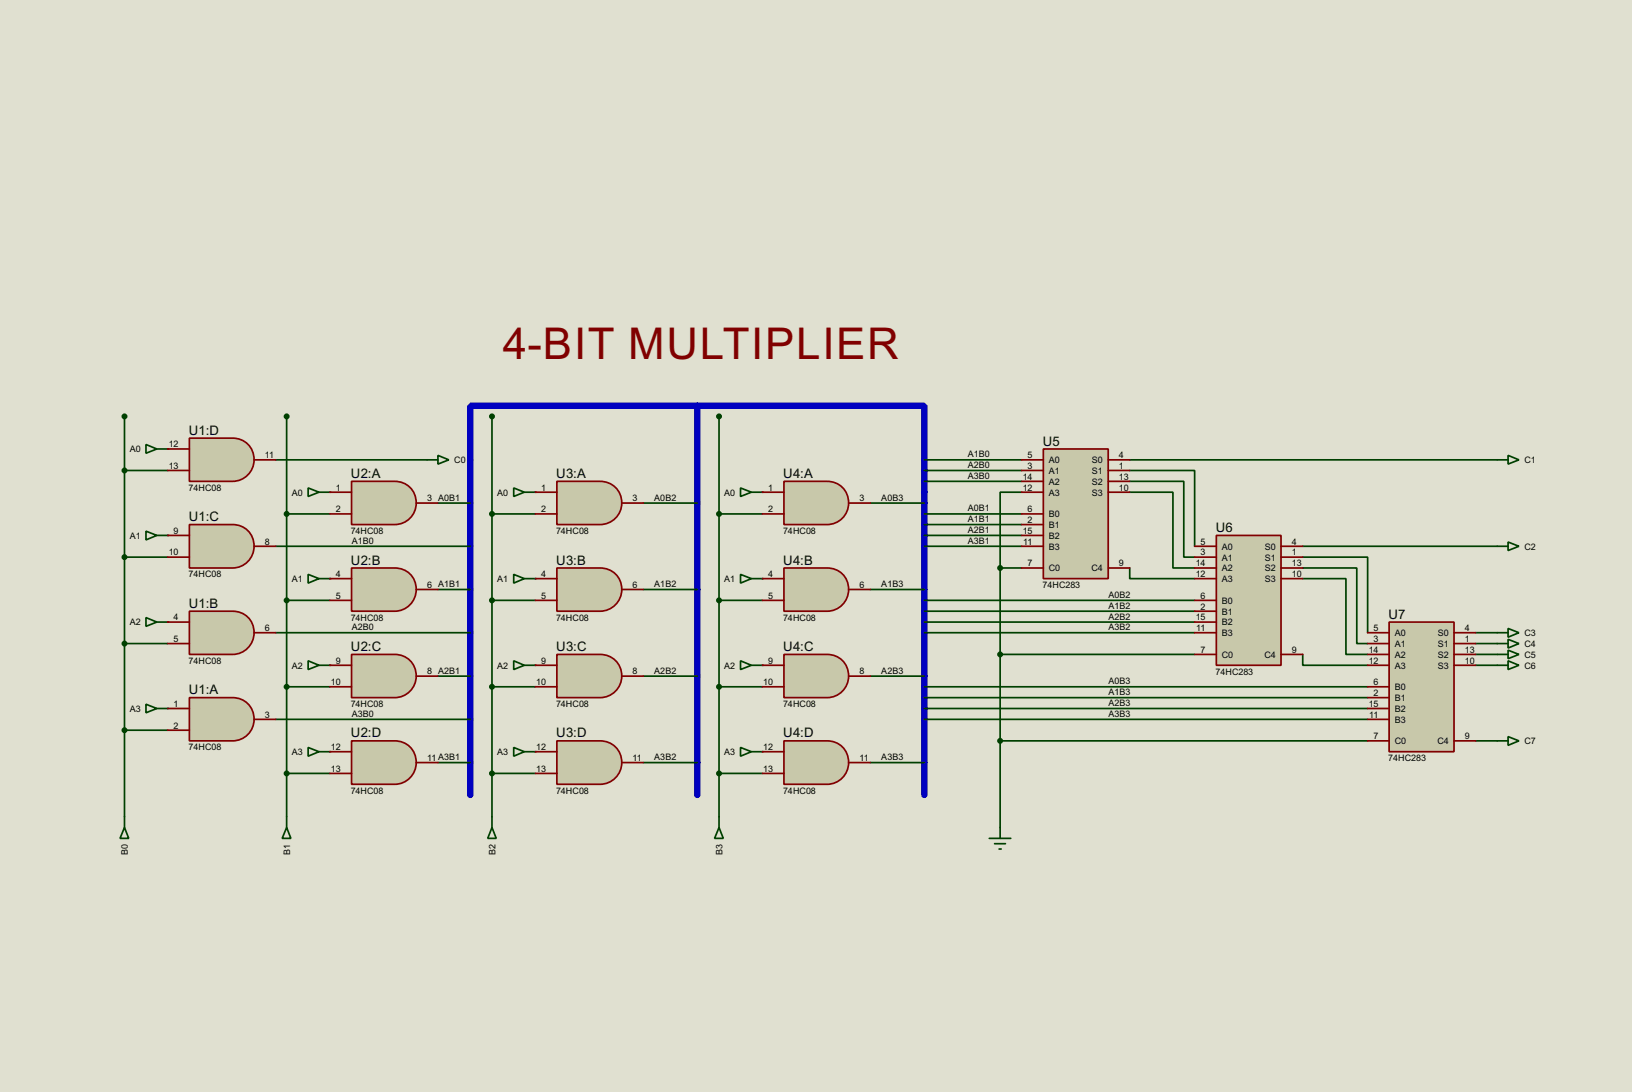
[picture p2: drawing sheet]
<svg xmlns="http://www.w3.org/2000/svg" width="383mm" height="256mm" viewBox="0 0 383 256" stroke-linecap="round" stroke-linejoin="round" font-family="sans-serif">
<path d="M0 0h383.5v256.5h-383.5z" fill="#e0e0d0"/>
<path d="M163.9 95.3h53.3v91.4M163.9 95.3h-53.4v91.4M163.9 95.3v91.4" fill="none" stroke="#0000c0" stroke-width="1.5"/>
<path d="M29.3 97.8v94" fill="none" stroke="#004000" stroke-width=".4"/>
<circle cx="39.4" cy="166.4" r=".2" fill="#004000"/>
<path d="M29.3 171.5h10.1" fill="none" stroke="#004000" stroke-width=".4"/>
<circle cx="39.4" cy="146.1" r=".2" fill="#004000"/>
<path d="M29.3 151.2h10.1" fill="none" stroke="#004000" stroke-width=".4"/>
<circle cx="39.4" cy="125.8" r=".2" fill="#004000"/>
<path d="M29.3 130.9h10.1" fill="none" stroke="#004000" stroke-width=".4"/>
<circle cx="39.4" cy="105.5" r=".2" fill="#004000"/>
<path d="M67.4 97.8v94M29.3 110.5h10.1" fill="none" stroke="#004000" stroke-width=".4"/>
<circle cx="77.5" cy="115.6" r=".2" fill="#004000"/>
<path d="M67.4 120.7h10.1" fill="none" stroke="#004000" stroke-width=".4"/>
<circle cx="77.5" cy="135.9" r=".2" fill="#004000"/>
<path d="M67.4 141h10.1" fill="none" stroke="#004000" stroke-width=".4"/>
<circle cx="77.5" cy="156.3" r=".2" fill="#004000"/>
<path d="M67.4 161.3h10.1" fill="none" stroke="#004000" stroke-width=".4"/>
<circle cx="77.5" cy="176.6" r=".2" fill="#004000"/>
<path d="M115.6 97.8v94M102.9 118.2h7.6M64.8 128.3h45.7M102.9 138.5h7.6M64.8 148.6h45.7M102.9 158.8h7.6M64.8 169h45.7M102.9 179.1h7.6M67.4 181.7h10.1" fill="none" stroke="#004000" stroke-width=".4"/>
<circle cx="125.8" cy="115.6" r=".2" fill="#004000"/>
<path d="M115.6 120.7h10.2" fill="none" stroke="#004000" stroke-width=".4"/>
<circle cx="125.8" cy="135.9" r=".2" fill="#004000"/>
<path d="M115.6 141h10.2" fill="none" stroke="#004000" stroke-width=".4"/>
<circle cx="125.8" cy="156.3" r=".2" fill="#004000"/>
<path d="M115.6 161.3h10.2" fill="none" stroke="#004000" stroke-width=".4"/>
<circle cx="125.8" cy="176.6" r=".2" fill="#004000"/>
<path d="M169 97.8v94M151.2 118.2h12.7M151.2 138.5h12.7M151.2 158.8h12.7M151.2 179.1h12.7M115.6 181.7h10.2" fill="none" stroke="#004000" stroke-width=".4"/>
<circle cx="179.1" cy="115.6" r=".2" fill="#004000"/>
<path d="M169 120.7h10.1" fill="none" stroke="#004000" stroke-width=".4"/>
<circle cx="179.1" cy="135.9" r=".2" fill="#004000"/>
<path d="M169 141h10.1" fill="none" stroke="#004000" stroke-width=".4"/>
<circle cx="179.1" cy="156.3" r=".2" fill="#004000"/>
<path d="M169 161.3h10.1" fill="none" stroke="#004000" stroke-width=".4"/>
<circle cx="179.1" cy="176.6" r=".2" fill="#004000"/>
<g fill="none" stroke="#004000" stroke-width=".4">
<path d="M64.8 108h35.6M204.5 118.2h12.7M217.2 108h22.9M217.2 110.5h22.9M217.2 113.1h22.9M240.1 115.6h-5.1v17.8M265.5 110.5h15.2v17.8M265.5 113.1h12.7v17.8h2.5M265.5 115.6h10.1v17.8h5.1M265.5 108h86.3M204.5 138.5h12.7M217.2 120.7h22.9"/>
<path d="M217.2 123.2h22.9M217.2 125.8h22.9M217.2 128.3h22.9M235 133.4v61M235 133.4h5.1M265.5 133.4v2.5h15.2M306.1 130.9h15.3v17.7M306.1 133.4h12.7v17.8h2.6M306.1 135.9h10.2v17.8h5.1M306.1 128.3h45.7M204.5 158.8h12.7M217.2 141h63.5"/>
<path d="M217.2 143.6h63.5M217.2 146.1h63.5M217.2 148.6h63.5M235 153.7h45.7M306.1 153.7v2.6h15.3M346.8 148.6h5M346.8 151.2h5M346.8 153.7h5M346.8 156.3h5M34.3 165.4l2.6 1-2.6 1zM36.9 166.4h2.5M204.5 179.1h12.7"/>
<path d="M217.2 161.3h104.2M217.2 163.9h104.2M217.2 166.4h104.2M217.2 169h104.2M235 174h86.4M346.8 174h5M29.3 194.4l1 2.5h-2.1zM29.3 191.8v2.6M67.4 194.4l1 2.5h-2.1zM67.4 191.8v2.6M169 181.7h10.1"/>
</g>
<g fill="#004000" stroke="#004000" stroke-width=".4">
<circle cx="29.2" cy="97.8" r=".5"/>
<circle cx="67.3" cy="97.8" r=".5"/>
<circle cx="29.2" cy="110.5" r=".5"/>
<circle cx="29.2" cy="130.9" r=".5"/>
<circle cx="29.2" cy="151.2" r=".5"/>
<circle cx="29.2" cy="171.5" r=".5"/>
</g>
<path d="M44.5 163.9h10.2a5.1 5.1 0 0 1 5 5 5.1 5.1 0 0 1-5 5.1h-10.2z" fill-rule="evenodd" fill="#c8c8aa" stroke="#800000" stroke-width=".4"/>
<path d="M39.4 166.4h5.1M39.4 171.5h5.1M59.7 169h5.1" fill="none" stroke="#800000" stroke-width=".4"/>
<path d="M34.3 145.1l2.6 1-2.6 1zM36.9 146.1h2.5" fill="none" stroke="#004000" stroke-width=".4"/>
<path d="M44.5 143.6h10.2a5.1 5.1 0 0 1 5 5 5.1 5.1 0 0 1-5 5.1h-10.2z" fill-rule="evenodd" fill="#c8c8aa" stroke="#800000" stroke-width=".4"/>
<path d="M39.4 146.1h5.1M39.4 151.2h5.1M59.7 148.6h5.1" fill="none" stroke="#800000" stroke-width=".4"/>
<path d="M34.3 124.8l2.6 1-2.6 1zM36.9 125.8h2.5" fill="none" stroke="#004000" stroke-width=".4"/>
<path d="M44.5 123.2h10.2a5.1 5.1 0 0 1 5 5.1 5.1 5.1 0 0 1-5 5.1h-10.2z" fill-rule="evenodd" fill="#c8c8aa" stroke="#800000" stroke-width=".4"/>
<path d="M39.4 125.8h5.1M39.4 130.9h5.1M59.7 128.3h5.1" fill="none" stroke="#800000" stroke-width=".4"/>
<path d="M34.3 104.4l2.6 1.1-2.6 1zM36.9 105.5h2.5" fill="none" stroke="#004000" stroke-width=".4"/>
<path d="M44.5 102.9h10.2a5.1 5.1 0 0 1 5 5.1 5.1 5.1 0 0 1-5 5.1h-10.2z" fill-rule="evenodd" fill="#c8c8aa" stroke="#800000" stroke-width=".4"/>
<path d="M39.4 105.5h5.1M39.4 110.5h5.1M59.7 108h5.1" fill="none" stroke="#800000" stroke-width=".4"/>
<g fill="#004000" stroke="#004000" stroke-width=".4">
<circle cx="67.3" cy="120.7" r=".5"/>
<circle cx="67.3" cy="141" r=".5"/>
<circle cx="67.3" cy="161.3" r=".5"/>
<circle cx="67.3" cy="181.7" r=".5"/>
</g>
<path d="M72.4 114.6l2.6 1-2.6 1zM75 115.6h2.5" fill="none" stroke="#004000" stroke-width=".4"/>
<path d="M82.6 113.1h10.2a5.1 5.1 0 0 1 5 5 5.1 5.1 0 0 1-5 5.1h-10.2z" fill-rule="evenodd" fill="#c8c8aa" stroke="#800000" stroke-width=".4"/>
<path d="M77.5 115.6h5.1M97.8 118.2h5.1M77.5 120.7h5.1" fill="none" stroke="#800000" stroke-width=".4"/>
<path d="M72.4 134.9l2.6 1-2.6 1.1zM75 135.9h2.5" fill="none" stroke="#004000" stroke-width=".4"/>
<path d="M82.6 133.4h10.2a5.1 5.1 0 0 1 5 5.1 5.1 5.1 0 0 1-5 5.1h-10.2z" fill-rule="evenodd" fill="#c8c8aa" stroke="#800000" stroke-width=".4"/>
<path d="M77.5 135.9h5.1M97.8 138.5h5.1M77.5 141h5.1" fill="none" stroke="#800000" stroke-width=".4"/>
<path d="M72.4 155.2l2.6 1.1-2.6 1zM75 156.3h2.5" fill="none" stroke="#004000" stroke-width=".4"/>
<path d="M82.6 153.7h10.2a5.1 5.1 0 0 1 5 5.1 5.1 5.1 0 0 1-5 5.1h-10.2z" fill-rule="evenodd" fill="#c8c8aa" stroke="#800000" stroke-width=".4"/>
<path d="M77.5 156.3h5.1M97.8 158.8h5.1M77.5 161.3h5.1" fill="none" stroke="#800000" stroke-width=".4"/>
<path d="M72.4 175.6l2.6 1-2.6 1zM75 176.6h2.5" fill="none" stroke="#004000" stroke-width=".4"/>
<path d="M82.6 174h10.2a5.1 5.1 0 0 1 5 5.1 5.1 5.1 0 0 1-5 5.1h-10.2z" fill-rule="evenodd" fill="#c8c8aa" stroke="#800000" stroke-width=".4"/>
<path d="M77.5 176.6h5.1M97.8 179.1h5.1M77.5 181.7h5.1" fill="none" stroke="#800000" stroke-width=".4"/>
<path d="M120.7 114.6l2.5 1-2.5 1zM123.2 115.6h2.6M115.6 194.4l1 2.5h-2zM115.6 191.8v2.6" fill="none" stroke="#004000" stroke-width=".4"/>
<g fill="#004000" stroke="#004000" stroke-width=".4">
<circle cx="115.6" cy="97.8" r=".5"/>
<circle cx="115.6" cy="120.7" r=".5"/>
<circle cx="115.6" cy="141" r=".5"/>
<circle cx="115.6" cy="161.3" r=".5"/>
<circle cx="115.6" cy="181.7" r=".5"/>
</g>
<path d="M130.9 113.1h10.1a5.1 5.1 0 0 1 5.1 5 5.1 5.1 0 0 1-5.1 5.1h-10.1z" fill-rule="evenodd" fill="#c8c8aa" stroke="#800000" stroke-width=".4"/>
<path d="M125.8 115.6h5.1M146.1 118.2h5.1M125.8 120.7h5.1" fill="none" stroke="#800000" stroke-width=".4"/>
<path d="M120.7 134.9l2.5 1-2.5 1.1zM123.2 135.9h2.6" fill="none" stroke="#004000" stroke-width=".4"/>
<path d="M130.9 133.4h10.1a5.1 5.1 0 0 1 5.1 5.1 5.1 5.1 0 0 1-5.1 5.1h-10.1z" fill-rule="evenodd" fill="#c8c8aa" stroke="#800000" stroke-width=".4"/>
<path d="M125.8 135.9h5.1M146.1 138.5h5.1M125.8 141h5.1" fill="none" stroke="#800000" stroke-width=".4"/>
<path d="M120.7 155.2l2.5 1.1-2.5 1zM123.2 156.3h2.6" fill="none" stroke="#004000" stroke-width=".4"/>
<path d="M130.9 153.7h10.1a5.1 5.1 0 0 1 5.1 5.1 5.1 5.1 0 0 1-5.1 5.1h-10.1z" fill-rule="evenodd" fill="#c8c8aa" stroke="#800000" stroke-width=".4"/>
<path d="M125.8 156.3h5.1M146.1 158.8h5.1M125.8 161.3h5.1" fill="none" stroke="#800000" stroke-width=".4"/>
<path d="M120.7 175.6l2.5 1-2.5 1zM123.2 176.6h2.6" fill="none" stroke="#004000" stroke-width=".4"/>
<path d="M130.9 174h10.1a5.1 5.1 0 0 1 5.1 5.1 5.1 5.1 0 0 1-5.1 5.1h-10.1z" fill-rule="evenodd" fill="#c8c8aa" stroke="#800000" stroke-width=".4"/>
<path d="M125.8 176.6h5.1M146.1 179.1h5.1M125.8 181.7h5.1" fill="none" stroke="#800000" stroke-width=".4"/>
<path d="M174 114.6l2.6 1-2.6 1zM176.6 115.6h2.5M169 194.4l1 2.5h-2.1zM169 191.8v2.6" fill="none" stroke="#004000" stroke-width=".4"/>
<g fill="#004000" stroke="#004000" stroke-width=".4">
<circle cx="168.9" cy="97.8" r=".5"/>
<circle cx="168.9" cy="120.7" r=".5"/>
<circle cx="168.9" cy="141" r=".5"/>
<circle cx="168.9" cy="161.3" r=".5"/>
<circle cx="168.9" cy="181.7" r=".5"/>
</g>
<path d="M184.2 113.1h10.2a5.1 5.1 0 0 1 5 5 5.1 5.1 0 0 1-5 5.1h-10.2z" fill-rule="evenodd" fill="#c8c8aa" stroke="#800000" stroke-width=".4"/>
<path d="M179.1 115.6h5.1M199.4 118.2h5.1M179.1 120.7h5.1" fill="none" stroke="#800000" stroke-width=".4"/>
<path d="M174 134.9l2.6 1-2.6 1.1zM176.6 135.9h2.5" fill="none" stroke="#004000" stroke-width=".4"/>
<path d="M184.2 133.4h10.2a5.1 5.1 0 0 1 5 5.1 5.1 5.1 0 0 1-5 5.1h-10.2z" fill-rule="evenodd" fill="#c8c8aa" stroke="#800000" stroke-width=".4"/>
<path d="M179.1 135.9h5.1M199.4 138.5h5.1M179.1 141h5.1" fill="none" stroke="#800000" stroke-width=".4"/>
<path d="M174 155.2l2.6 1.1-2.6 1zM176.6 156.3h2.5" fill="none" stroke="#004000" stroke-width=".4"/>
<path d="M184.2 153.7h10.2a5.1 5.1 0 0 1 5 5.1 5.1 5.1 0 0 1-5 5.1h-10.2z" fill-rule="evenodd" fill="#c8c8aa" stroke="#800000" stroke-width=".4"/>
<path d="M179.1 156.3h5.1M199.4 158.8h5.1M179.1 161.3h5.1" fill="none" stroke="#800000" stroke-width=".4"/>
<path d="M174 175.6l2.6 1-2.6 1zM176.6 176.6h2.5" fill="none" stroke="#004000" stroke-width=".4"/>
<path d="M184.2 174h10.2a5.1 5.1 0 0 1 5 5.1 5.1 5.1 0 0 1-5 5.1h-10.2z" fill-rule="evenodd" fill="#c8c8aa" stroke="#800000" stroke-width=".4"/>
<path d="M179.1 176.6h5.1M199.4 179.1h5.1M179.1 181.7h5.1" fill="none" stroke="#800000" stroke-width=".4"/>
<path d="M245.2 105.5h15.2v30.4h-15.2z" fill="#c8c8aa" stroke="#800000" stroke-width=".4"/>
<g fill="none" stroke="#800000" stroke-width=".4">
<path d="M240.1 108h5.1M240.1 110.5h5.1M240.1 113.1h5.1M240.1 115.6h5.1M260.4 108h5.1M260.4 110.5h5.1M260.4 113.1h5.1M260.4 115.6h5.1M240.1 120.7h5.1M240.1 123.2h5.1M240.1 125.8h5.1M240.1 128.3h5.1"/>
<path d="M240.1 133.4h5.1M260.4 133.4h5.1"/>
</g>
<path d="M285.8 125.8h15.2v30.5h-15.2z" fill="#c8c8aa" stroke="#800000" stroke-width=".4"/>
<g fill="none" stroke="#800000" stroke-width=".4">
<path d="M280.7 128.3h5.1M280.7 130.9h5.1M280.7 133.4h5.1M280.7 135.9h5.1M301 128.3h5.1M301 130.9h5.1M301 133.4h5.1M301 135.9h5.1M280.7 141h5.1M280.7 143.6h5.1M280.7 146.1h5.1M280.7 148.6h5.1"/>
<path d="M280.7 153.7h5.1M301 153.7h5.1"/>
</g>
<path d="M326.4 146.1h15.3v30.5h-15.3z" fill="#c8c8aa" stroke="#800000" stroke-width=".4"/>
<g fill="none" stroke="#800000" stroke-width=".4">
<path d="M321.4 148.6h5M321.4 151.2h5M321.4 153.7h5M321.4 156.3h5M341.7 148.6h5.1M341.7 151.2h5.1M341.7 153.7h5.1M341.7 156.3h5.1M321.4 161.3h5M321.4 163.9h5M321.4 166.4h5M321.4 169h5"/>
<path d="M321.4 174h5M341.7 174h5.1"/>
</g>
<g fill="none" stroke="#004000" stroke-width=".4">
<path d="M100.4 108h2.5M102.9 107l2.6 1-2.6 1zM351.8 108h2.6M354.4 107l2.5 1-2.5 1zM351.8 128.3h2.6M354.4 127.3l2.5 1-2.5 1zM351.8 148.6h2.6M351.8 151.2h2.6M351.8 153.7h2.6M351.8 156.3h2.6M354.4 147.6l2.5 1-2.5 1.1zM354.4 150.2l2.5 1-2.5 1z"/>
<path d="M354.4 152.7l2.5 1-2.5 1zM354.4 155.2l2.5 1.1-2.5 1zM351.8 174h2.6M354.4 173l2.5 1-2.5 1.1zM232.5 196.9h5M233.7 198.2h2.6M234.8 199.4h.5M235 194.4v2.5"/>
</g>
<g fill="#004000" stroke="#004000" stroke-width=".4">
<circle cx="235" cy="153.7" r=".5"/>
<circle cx="235" cy="174" r=".5"/>
<circle cx="235" cy="133.4" r=".5"/>
</g>
<text font-size="11.5" fill="#800000" x="118.2" y="84.3">4-BIT MULTIPLIER</text>
<g font-size="3.5">
<text x="44.4" y="102.1">U1:D</text>
<text x="245" y="104.7">U5</text>
<text x="82.5" y="112.3">U2:A</text>
<text x="130.7" y="112.3">U3:A</text>
<text x="184.1" y="112.3">U4:A</text>
<text x="44.4" y="122.4">U1:C</text>
<text x="285.7" y="125">U6</text>
<text x="82.5" y="132.6">U2:B</text>
<text x="130.7" y="132.6">U3:B</text>
<text x="184.1" y="132.6">U4:B</text>
<text x="44.4" y="142.8">U1:B</text>
<text x="326.3" y="145.3">U7</text>
<text x="82.5" y="152.9">U2:C</text>
<text x="130.7" y="152.9">U3:C</text>
<text x="184.1" y="152.9">U4:C</text>
<text x="44.4" y="163.1">U1:A</text>
<text x="82.5" y="173.2">U2:D</text>
<text x="130.7" y="173.2">U3:D</text>
<text x="184.1" y="173.2">U4:D</text>
</g>
<g font-size="2.4">
<text x="30.5" y="106.3">A0</text>
<text x="39.7" y="105.1">12</text>
<text x="62.3" y="107.6">11</text>
<text x="227.4" y="107.4">A1B0</text>
<text x="241.5" y="107.6">5</text>
<text x="262.9" y="107.6">4</text>
<text x="39.7" y="110.1">13</text>
<text x="106.7" y="108.8">C0</text>
<text x="227.4" y="109.9">A2B0</text>
<text x="227.4" y="112.5">A3B0</text>
<text x="240.3" y="112.7">14</text>
<text x="241.5" y="110.1">3</text>
<text x="246.4" y="108.8">A0</text>
<text x="246.4" y="111.3">A1</text>
<text x="246.4" y="113.9">A2</text>
<text x="256.5" y="108.8">S0</text>
<text x="256.5" y="111.3">S1</text>
<text x="256.5" y="113.9">S2</text>
<text x="262.9" y="110.1">1</text>
<text x="262.9" y="112.7">13</text>
<text x="358.2" y="108.8">C1</text>
<text x="44.3" y="115.3">74HC08</text>
<text x="68.6" y="116.4">A0</text>
<text x="78.9" y="115.2">1</text>
<text x="100.4" y="117.8">3 A0B1</text>
<text x="116.8" y="116.4">A0</text>
<text x="127.2" y="115.2">1</text>
<text x="148.6" y="117.8">3</text>
<text x="153.7" y="117.6">A0B2</text>
<text x="170.2" y="116.4">A0</text>
<text x="180.5" y="115.2">1</text>
<text x="202" y="117.8">3</text>
<text x="207.1" y="117.6">A0B3</text>
<text x="240.3" y="115.2">12</text>
<text x="246.4" y="116.4">A3</text>
<text x="256.5" y="116.4">S3</text>
<text x="262.9" y="115.2">10</text>
<text x="40.8" y="125.4">9</text>
<text x="78.9" y="120.3">2</text>
<text x="82.4" y="125.4">74HC08</text>
<text x="127.2" y="120.3">2</text>
<text x="130.7" y="125.4">74HC08</text>
<text x="180.5" y="120.3">2</text>
<text x="184" y="125.4">74HC08</text>
<text x="227.4" y="120.1">A0B1</text>
<text x="227.4" y="122.6">A1B1</text>
<text x="227.4" y="125.2">A2B1</text>
<text x="240.3" y="125.4">15</text>
<text x="241.5" y="120.3">6</text>
<text x="241.5" y="122.8">2</text>
<text x="246.4" y="121.5">B0</text>
<text x="246.4" y="124">B1</text>
<text x="30.5" y="126.6">A1</text>
<text x="39.7" y="130.5">10</text>
<text x="62.3" y="127.9">8</text>
<text x="82.6" y="127.7">A1B0</text>
<text x="227.4" y="127.7">A3B1</text>
<text x="240.5" y="127.9">11</text>
<text x="246.4" y="126.6">B2</text>
<text x="246.4" y="129.1">B3</text>
<text x="282.1" y="127.9">5</text>
<text x="282.1" y="130.5">3</text>
<text x="287.1" y="129.1">A0</text>
<text x="287.1" y="131.7">A1</text>
<text x="297.2" y="129.1">S0</text>
<text x="297.2" y="131.7">S1</text>
<text x="303.6" y="127.9">4</text>
<text x="303.6" y="130.5">1</text>
<text x="358.2" y="129.1">C2</text>
<text x="44.3" y="135.6">74HC08</text>
<text x="68.6" y="136.7">A1</text>
<text x="78.9" y="135.5">4</text>
<text x="116.8" y="136.7">A1</text>
<text x="127.2" y="135.5">4</text>
<text x="153.7" y="137.9">A1B2</text>
<text x="170.2" y="136.7">A1</text>
<text x="180.5" y="135.5">4</text>
<text x="207.1" y="137.9">A1B3</text>
<text x="241.5" y="133">7</text>
<text x="246.4" y="134.2">C0</text>
<text x="256.4" y="134.2">C4</text>
<text x="262.9" y="133">9</text>
<text x="281" y="133">14</text>
<text x="281" y="135.5">12</text>
<text x="287.1" y="134.2">A2</text>
<text x="287.1" y="136.7">A3</text>
<text x="297.2" y="134.2">S2</text>
<text x="297.2" y="136.7">S3</text>
<text x="303.6" y="133">13</text>
<text x="303.6" y="135.5">10</text>
<text x="78.9" y="140.6">5</text>
<text x="100.4" y="138.1">6 A1B1</text>
<text x="127.2" y="140.6">5</text>
<text x="148.6" y="138.1">6</text>
<text x="180.5" y="140.6">5</text>
<text x="202" y="138.1">6</text>
<text x="245" y="138.1">74HC283</text>
<text x="260.4" y="140.4">A0B2</text>
<text x="260.4" y="143">A1B2</text>
<text x="282.1" y="140.6">6</text>
<text x="282.1" y="143.2">2</text>
<text x="287.1" y="141.8">B0</text>
<text x="30.5" y="146.9">A2</text>
<text x="40.8" y="145.7">4</text>
<text x="62.3" y="148.2">6</text>
<text x="82.4" y="145.8">74HC08</text>
<text x="82.6" y="148">A2B0</text>
<text x="130.7" y="145.8">74HC08</text>
<text x="184" y="145.8">74HC08</text>
<text x="260.4" y="145.5">A2B2</text>
<text x="260.4" y="148">A3B2</text>
<text x="281" y="145.7">15</text>
<text x="281.1" y="148.2">11</text>
<text x="287.1" y="144.4">B1</text>
<text x="287.1" y="146.9">B2</text>
<text x="287.1" y="149.4">B3</text>
<text x="322.8" y="148.2">5</text>
<text x="327.7" y="149.4">A0</text>
<text x="337.8" y="149.4">S0</text>
<text x="344.2" y="148.2">4</text>
<text x="358.2" y="149.4">C3</text>
<text x="40.8" y="150.8">5</text>
<text x="44.3" y="155.9">74HC08</text>
<text x="78.9" y="155.9">9</text>
<text x="127.2" y="155.9">9</text>
<text x="180.5" y="155.9">9</text>
<text x="282.1" y="153.3">7</text>
<text x="287.1" y="154.5">C0</text>
<text x="297.1" y="154.5">C4</text>
<text x="303.6" y="153.3">9</text>
<text x="321.6" y="153.3">14</text>
<text x="321.6" y="155.9">12</text>
<text x="322.8" y="150.8">3</text>
<text x="327.7" y="152">A1</text>
<text x="327.7" y="154.5">A2</text>
<text x="337.8" y="152">S1</text>
<text x="337.8" y="154.5">S2</text>
<text x="344.2" y="150.8">1</text>
<text x="344.2" y="153.3">13</text>
<text x="344.2" y="155.9">10</text>
<text x="358.2" y="152">C4</text>
<text x="358.2" y="154.5">C5</text>
<text x="68.6" y="157.1">A2</text>
<text x="77.8" y="160.9">10</text>
<text x="100.4" y="158.4">8 A2B1</text>
<text x="116.8" y="157.1">A2</text>
<text x="126" y="160.9">10</text>
<text x="148.6" y="158.4">8</text>
<text x="153.7" y="158.2">A2B2</text>
<text x="170.2" y="157.1">A2</text>
<text x="179.4" y="160.9">10</text>
<text x="202" y="158.4">8</text>
<text x="207.1" y="158.2">A2B3</text>
<text x="260.4" y="160.7">A0B3</text>
<text x="285.6" y="158.5">74HC283</text>
<text x="322.8" y="160.9">6</text>
<text x="327.7" y="157.1">A3</text>
<text x="337.8" y="157.1">S3</text>
<text x="358.2" y="157.1">C6</text>
<text x="30.5" y="167.2">A3</text>
<text x="40.8" y="166">1</text>
<text x="82.4" y="166.1">74HC08</text>
<text x="130.7" y="166.1">74HC08</text>
<text x="184" y="166.1">74HC08</text>
<text x="260.4" y="163.3">A1B3</text>
<text x="260.4" y="165.8">A2B3</text>
<text x="321.6" y="166">15</text>
<text x="322.8" y="163.5">2</text>
<text x="327.7" y="162.1">B0</text>
<text x="327.7" y="164.7">B1</text>
<text x="327.7" y="167.2">B2</text>
<text x="40.8" y="171.1">2</text>
<text x="62.3" y="168.6">3</text>
<text x="82.6" y="168.4">A3B0</text>
<text x="260.4" y="168.4">A3B3</text>
<text x="321.8" y="168.6">11</text>
<text x="322.8" y="173.6">7</text>
<text x="327.7" y="169.8">B3</text>
<text x="344.2" y="173.6">9</text>
<text x="44.3" y="176.2">74HC08</text>
<text x="68.6" y="177.4">A3</text>
<text x="77.8" y="176.2">12</text>
<text x="100.4" y="178.7">11 A3B1</text>
<text x="116.8" y="177.4">A3</text>
<text x="126" y="176.2">12</text>
<text x="148.6" y="178.7">11</text>
<text x="153.7" y="178.5">A3B2</text>
<text x="170.2" y="177.4">A3</text>
<text x="179.4" y="176.2">12</text>
<text x="202" y="178.7">11</text>
<text x="207.1" y="178.5">A3B3</text>
<text x="326.2" y="178.8">74HC283</text>
<text x="327.7" y="174.8">C0</text>
<text x="337.7" y="174.8">C4</text>
<text x="358.2" y="174.8">C7</text>
<text x="77.8" y="181.3">13</text>
<text x="126" y="181.3">13</text>
<text x="179.4" y="181.3">13</text>
<text x="82.4" y="186.4">74HC08</text>
<text x="130.7" y="186.4">74HC08</text>
<text x="184" y="186.4">74HC08</text>
<text x="30.1" y="200.7" transform="rotate(-90 30.1 200.7)">B0</text>
<text x="68.2" y="200.7" transform="rotate(-90 68.2 200.7)">B1</text>
<text x="116.4" y="200.7" transform="rotate(-90 116.4 200.7)">B2</text>
<text x="169.8" y="200.7" transform="rotate(-90 169.8 200.7)">B3</text>
</g>
</svg>
